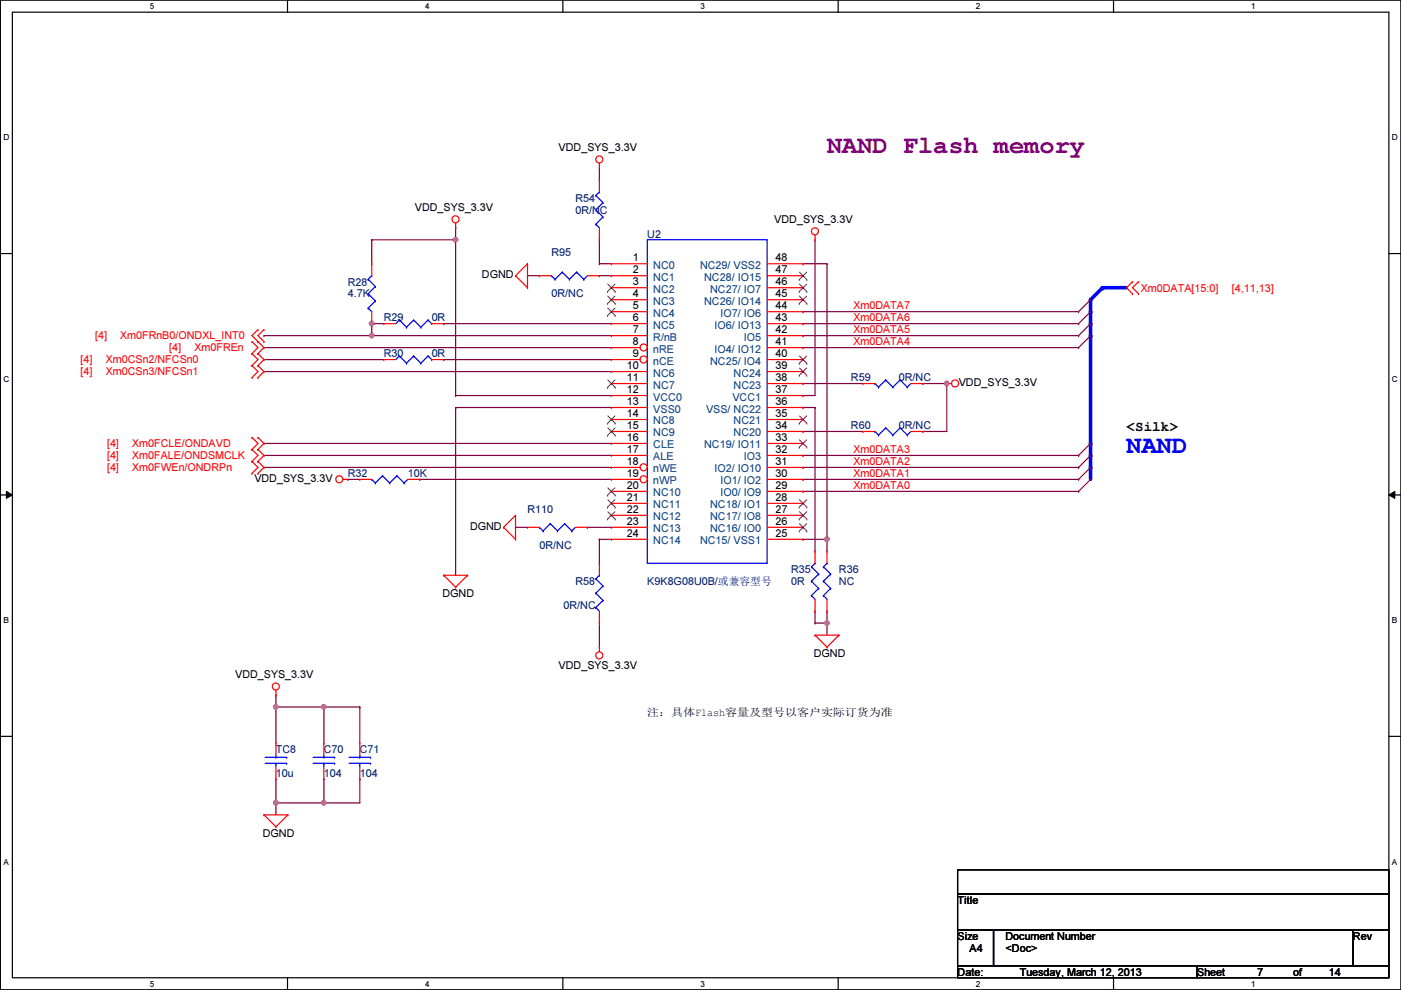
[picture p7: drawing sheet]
<svg xmlns="http://www.w3.org/2000/svg" width="297mm" height="210mm" viewBox="0 0 297 210" stroke-linecap="round" stroke-linejoin="round" font-family="sans-serif">
<path d="M.1 0h296.9v209.8h-296.9zM2.6 2.6h291.9v204.7h-291.9z" fill="none" stroke="#000" stroke-width=".25"/>
<g fill="#fff">
<path d="M31.8 .3h1v2h-1z"/>
<path d="M31.8 207.6h1v1.9h-1z"/>
</g>
<path d="M61 0v2.6M61 207.3v2.5" fill="none" stroke="#000" stroke-width=".25"/>
<g fill="#fff">
<path d="M90.1 .3h1v2h-1z"/>
<path d="M90.1 207.6h1v1.9h-1z"/>
</g>
<path d="M119.3 0v2.6M119.3 207.3v2.5" fill="none" stroke="#000" stroke-width=".25"/>
<g fill="#fff">
<path d="M148.5 .3h1v2h-1z"/>
<path d="M148.5 207.6h1v1.9h-1z"/>
</g>
<path d="M177.7 0v2.6M177.7 207.3v2.5" fill="none" stroke="#000" stroke-width=".25"/>
<g fill="#fff">
<path d="M206.9 .3h1v2h-1z"/>
<path d="M206.9 207.6h1v1.9h-1z"/>
</g>
<path d="M236.1 0v2.6M236.1 207.3v2.5" fill="none" stroke="#000" stroke-width=".25"/>
<g fill="#fff">
<path d="M265.3 .3h.9v2h-.9z"/>
<path d="M265.3 207.6h.9v1.9h-.9z"/>
<path d="M.7 28.2h1.3v1.9h-1.3z"/>
<path d="M295.1 28.2h1.3v1.9h-1.3z"/>
<path d="M.7 79.3h1.3v2h-1.3z"/>
<path d="M295.1 79.3h1.3v2h-1.3z"/>
</g>
<path d="M.1 53.8h2.5M294.5 53.8h2.5" fill="none" stroke="#000" stroke-width=".25"/>
<g fill="#fff">
<path d="M.7 130.5h1.2v2h-1.2z"/>
<path d="M295.1 130.5h1.2v2h-1.2z"/>
</g>
<path d="M.1 104.9h2.5M294.5 104.9h2.5" fill="none" stroke="#000" stroke-width=".25"/>
<path d="M1.4 104.2l1.2 .7-1.2 .8zM294.5 104.9l1.2-.7v1.5z" fill="#000"/>
<path d="M1.4 104.2l1.2 .7-1.2 .8zM294.5 104.9l1.2-.7v1.5z" fill="none" stroke="#000" stroke-width=".21"/>
<g fill="#fff">
<path d="M.7 181.7h1.2v2h-1.2z"/>
<path d="M295.1 181.7h1.2v2h-1.2z"/>
</g>
<path d="M.1 156.1h2.5M294.5 156.1h2.5" fill="none" stroke="#000" stroke-width=".25"/>
<g fill="none" stroke="#800040" stroke-width=".25">
<path d="M94.1 68.6h.1M94.1 68.6h35.5M170.3 66.1h.1M170.3 66.1h58.4M96.6 86.4h.1M96.6 86.4v35.6M170.3 99.1h.1M170.3 99.1h58.4M170.3 101.6h.1M170.3 104.2h.1M170.3 114.3h.1M170.3 101.6h58.4"/>
<path d="M170.3 104.2h58.4M170.3 114.3h5M175.3 114.3h.1M175.3 114.3v2.6"/>
</g>
<circle cx="175.3" cy="114.3" r=".49" fill="#f0f"/>
<circle cx="175.3" cy="114.3" r=".49" fill="none" stroke="#f0f" stroke-width=".25"/>
<path d="M170.3 86.4h.1M170.3 83.9h.1M170.3 86.4h2.5M170.3 83.9h2.5M172.8 86.4h.1M172.8 86.4v30.5M172.8 129.6h.1M172.8 129.6v2.5M175.3 132.1h.1M175.3 132.1v2.6" fill="none" stroke="#800040" stroke-width=".25"/>
<circle cx="175.3" cy="132.1" r=".49" fill="#f0f"/>
<circle cx="175.3" cy="132.1" r=".49" fill="none" stroke="#f0f" stroke-width=".25"/>
<g fill="none" stroke="#800040" stroke-width=".25">
<path d="M170.3 55.9h.1M170.3 55.9h5M172.8 50.8h.1M172.8 50.8v33.1M78.8 71.2h.1M78.8 71.2h50.8M94.1 76.2h.1M94.1 76.2h35.5M170.3 68.6h.1M170.3 71.2h.1M170.3 73.7h.1M170.3 68.6h58.4"/>
<path d="M170.3 71.2h58.4M170.3 73.7h58.4M96.6 86.4h.1M96.6 83.9h.1M96.6 86.4h33M96.6 83.9h33M170.3 96.6h.1M170.3 96.6h58.4M172.8 132.1h.1M172.8 132.1h2.5"/>
</g>
<circle cx="78.8" cy="71.1" r=".49" fill="#f0f"/>
<circle cx="78.8" cy="71.1" r=".49" fill="none" stroke="#f0f" stroke-width=".25"/>
<path d="M175.3 55.9h.1M175.3 55.9v58.4M175.3 129.6h.1M175.3 129.6v2.5" fill="none" stroke="#800040" stroke-width=".25"/>
<path d="M231.2 99.1v2.5" fill="none" stroke="#00f" stroke-width=".76"/>
<circle cx="231.2" cy="99.1" r=".38" fill="#00f"/>
<path d="M233.8 61l-2.6 2.5" fill="none" stroke="#00f" stroke-width=".76"/>
<circle cx="233.8" cy="61" r=".38" fill="#00f"/>
<path d="M231.2 63.5v2.6" fill="none" stroke="#00f" stroke-width=".76"/>
<circle cx="231.2" cy="63.5" r=".38" fill="#00f"/>
<path d="M231.2 66.1v2.5" fill="none" stroke="#00f" stroke-width=".76"/>
<circle cx="231.2" cy="66.1" r=".38" fill="#00f"/>
<path d="M231.2 68.6v2.6" fill="none" stroke="#00f" stroke-width=".76"/>
<circle cx="231.2" cy="68.6" r=".38" fill="#00f"/>
<path d="M231.2 71.2v22.8" fill="none" stroke="#00f" stroke-width=".76"/>
<circle cx="231.2" cy="71.2" r=".38" fill="#00f"/>
<path d="M231.2 94v2.6" fill="none" stroke="#00f" stroke-width=".76"/>
<circle cx="231.2" cy="94" r=".38" fill="#00f"/>
<path d="M231.2 96.6v2.5" fill="none" stroke="#00f" stroke-width=".76"/>
<circle cx="231.2" cy="96.6" r=".38" fill="#00f"/>
<path d="M233.8 61h5" fill="none" stroke="#00f" stroke-width=".76"/>
<circle cx="233.8" cy="61" r=".38" fill="#00f"/>
<path d="M96.6 50.8h.1M96.6 50.8v33.1" fill="none" stroke="#800040" stroke-width=".25"/>
<circle cx="96.6" cy="50.8" r=".49" fill="#f0f"/>
<circle cx="96.6" cy="50.8" r=".49" fill="none" stroke="#f0f" stroke-width=".25"/>
<path d="M78.8 68.6h.1M78.8 68.6v2.6" fill="none" stroke="#800040" stroke-width=".25"/>
<circle cx="78.8" cy="68.6" r=".49" fill="#f0f"/>
<circle cx="78.8" cy="68.6" r=".49" fill="none" stroke="#f0f" stroke-width=".25"/>
<path d="M56 71.2h.1M56 71.2h22.8M78.8 68.6h.1M78.8 68.6h2.6M58.5 147.4h.1M58.5 147.4v2.5M68.7 149.9h.1M68.7 149.9v7.6M76.3 149.9h.1M76.3 149.9v7.6M58.5 170.2h.1M58.5 170.2v2.6" fill="none" stroke="#800040" stroke-width=".25"/>
<circle cx="68.6" cy="149.9" r=".49" fill="#f0f"/>
<circle cx="68.6" cy="149.9" r=".49" fill="none" stroke="#f0f" stroke-width=".25"/>
<path d="M58.5 149.9h10.2M68.7 149.9h.1" fill="none" stroke="#800040" stroke-width=".25"/>
<circle cx="58.5" cy="149.9" r=".49" fill="#f0f"/>
<circle cx="58.5" cy="149.9" r=".49" fill="none" stroke="#f0f" stroke-width=".25"/>
<path d="M68.7 170.2h.1M68.7 165.1h.1M68.7 170.2h7.6M68.7 165.1v5.1" fill="none" stroke="#800040" stroke-width=".25"/>
<circle cx="68.6" cy="170.2" r=".49" fill="#f0f"/>
<circle cx="68.6" cy="170.2" r=".49" fill="none" stroke="#f0f" stroke-width=".25"/>
<g fill="none" stroke="#800040" stroke-width=".25">
<path d="M127.1 35.6h.1M127.1 35.6v2.5M78.8 50.8h.1M78.8 50.8v5.1M96.6 48.3h.1M96.6 48.3v2.5h-17.8M111.8 58.5h.1M111.8 58.5h2.6M127.1 50.8h.1M127.1 55.9h.1M127.1 58.5h.1M127.1 50.8v5.1"/>
<path d="M127.1 55.9h2.5M127.1 58.5h2.5M56 78.8h.1M56 76.2h.1M56 73.7h.1M56 78.8h73.6M56 76.2h25.4M56 73.7h73.6M56 96.6h.1M56 94h.1M56 99.1h.1M56 96.6h73.6"/>
<path d="M56 94h73.6M56 99.1h73.6M170.3 81.3h.1M170.3 81.3h12.7M195.7 81.3h.1M195.7 81.3h5M73.7 101.6h.1M73.7 101.6h2.6M89 101.6h.1M89 101.6h40.6M109.3 111.8h.1M109.3 111.8h2.5"/>
<path d="M124.5 111.8h.1M124.5 111.8h5.1M127.1 114.3h.1M127.1 114.3v5.1M127.1 114.3h2.5M127.1 132.1h.1M127.1 132.1v5.1M58.5 149.9h.1M58.5 149.9v7.6M58.5 165.1h.1M58.5 165.1v5.1M76.3 165.1h.1"/>
<path d="M76.3 165.1v5.1"/>
</g>
<circle cx="200.7" cy="81.3" r=".49" fill="#f0f"/>
<circle cx="200.7" cy="81.3" r=".49" fill="none" stroke="#f0f" stroke-width=".25"/>
<path d="M170.3 91.5h.1M170.3 91.5h12.7M195.7 91.5h.1M200.7 81.3h.1M200.7 81.3v10.2h-5M58.5 170.2h.1M58.5 170.2h10.2" fill="none" stroke="#800040" stroke-width=".25"/>
<circle cx="58.5" cy="170.2" r=".49" fill="#f0f"/>
<circle cx="58.5" cy="170.2" r=".49" fill="none" stroke="#f0f" stroke-width=".25"/>
<g fill="none" stroke="#800040" stroke-width=".25">
<path d="M228.7 66.1h.1M228.7 68.6h.1M228.7 71.2h.1M228.7 73.7h.1M231.2 63.5l-2.5 2.6M231.2 66.1l-2.5 2.5M231.2 68.6l-2.5 2.6M231.2 71.2l-2.5 2.5M228.7 96.6h.1M228.7 99.1h.1M231.2 94l-2.5 2.6M231.2 96.6l-2.5 2.5"/>
<path d="M231.2 99.1l-2.5 2.5M228.7 101.6h.1M228.7 104.2h.1M231.2 101.6l-2.5 2.6M68.7 149.9h7.6M76.3 149.9h.1"/>
</g>
<g fill="none" stroke="#f00" stroke-width=".25">
<path d="M127.1 35.6h.1M127.1 38.1h.1M127.1 34.6v1M127.1 38.1v2.6M78.8 55.9h.1M78.8 55.9v2.6M96.6 48.3h.1M96.6 47.3v1M109.3 58.5h.1M109.3 58.5l2.5 2.5M111.8 55.9h.1M111.8 55.9v5.1"/>
<path d="M111.8 55.9l-2.5 2.6M114.4 58.5h.1M114.4 58.5h2.5M124.5 58.5h2.6M127.1 50.8h.1M127.1 58.5h.1M127.1 48.3v2.5M129.6 55.9h.1M129.6 58.5h.1M129.6 58.5h7.6M129.6 55.9h7.6M172.8 50.8h.1"/>
<path d="M172.8 49.8v1M240.1 59.7h.1M240.1 59.7l-1.3 1.3 1.3 1.3M241.4 59.7h.1M241.4 59.7l-1.3 1.3 1.3 1.3M53.4 72.4h.1M53.4 75h.1M53.4 77.5h.1M53.4 72.4l1.3 1.3-1.3 1.3M53.4 75l1.3 1.2-1.3 1.3M53.4 77.5l1.3 1.3-1.3 1.3M54.7 75h.1"/>
<path d="M54.7 72.4h.1M54.7 69.9h.1M54.7 77.5h.1M54.7 69.9l-1.3 1.3 2.6 2.5-1.3 1.3M54.7 75l1.3 1.2-1.3 1.3M54.7 77.5l1.3 1.3-1.3 1.3M56 72.4h.1M56 69.9h.1M56 69.9l-1.3 1.3 1.3 1.2M78.8 68.6h.1M78.8 66.1v2.5M81.4 76.2h.1"/>
<path d="M81.4 76.2h2.5M91.5 76.2h2.6M94.1 76.2h.1M111.8 61h.1M129.6 61h.1M129.6 63.5h.1M129.6 66.1h.1M129.6 68.6h.1M129.6 71.2h.1M129.6 61h7.6M129.6 63.5h7.6M129.6 66.1h7.6"/>
<path d="M129.6 68.6h7.6M129.6 71.2h7.6M240.1 62.3h.1M241.4 62.3h.1M53.4 95.3h.1M53.4 97.8h.1M53.4 92.8h.1M53.4 80.1h.1M53.4 95.3l1.3 1.3-1.3 1.2M53.4 97.8l1.3 1.3-1.3 1.3M53.4 92.8l1.3 1.2-1.3 1.3M54.7 97.8h.1"/>
<path d="M54.7 95.3h.1M54.7 92.8h.1M54.7 80.1h.1M54.7 95.3l1.3 1.3-1.3 1.2M54.7 97.8l1.3 1.3-1.3 1.3M54.7 92.8l1.3 1.2-1.3 1.3M183 81.3h.1M183 81.3h2.5M193.1 81.3h2.6M195.7 81.3h.1M200.7 81.3h.1M200.7 81.3h1.1"/>
<path d="M53.4 100.4h.1M54.7 100.4h.1M72.7 101.6h1M73.7 101.6h.1M76.3 101.6h.1M76.3 101.6h2.5M86.4 101.6h2.6M89 101.6h.1M106.8 111.8h.1M106.8 111.8l2.5 2.5M109.3 114.3h.1M109.3 109.3h.1"/>
<path d="M109.3 109.3v5M109.3 109.3l-2.5 2.5M111.8 111.8h.1M111.8 111.8h2.6M122 111.8h2.5M124.5 111.8h.1M127.1 119.4h.1M127.1 119.4v2.6M175.3 116.9h.1M175.3 116.9v2.5M94.1 122h.1M94.1 122h5"/>
<path d="M94.1 122l2.5 2.5M96.6 124.5h.1M99.1 122h.1M99.1 122l-2.5 2.5M127.1 137.2h.1M127.1 132.1h.1M127.1 129.6v2.5M127.1 137.2v1M172.8 134.7h.1M172.8 134.7h5.1M172.8 134.7l2.5 2.5M175.3 137.2h.1"/>
<path d="M175.3 129.6h.1M175.3 127v2.6M177.9 134.7h.1M177.9 134.7l-2.6 2.5M58.5 147.4h.1M58.5 157.5h.1M58.5 146.3v1.1M58.5 157.5v2.6M68.7 157.5h.1M68.7 157.5v2.6M56 172.8h.1M56 172.8h5"/>
<path d="M56 172.8l2.5 2.5M58.5 175.3h.1M58.5 165.1h.1M58.5 162.6v2.5M61 172.8h.1M61 172.8l-2.5 2.5M68.7 165.1h.1M68.7 162.6v2.5"/>
<circle cx="127.1" cy="33.8" r=".75"/>
<circle cx="96.6" cy="46.5" r=".75"/>
<circle cx="172.8" cy="49" r=".75"/>
<circle cx="202.5" cy="81.3" r=".75"/>
<circle cx="71.9" cy="101.6" r=".75"/>
<circle cx="127.1" cy="139" r=".75"/>
<circle cx="58.5" cy="145.6" r=".75"/>
</g>
<path d="M203 184.4h91.5v5.1h-91.5zM203 189.5h91.5v7.6h-91.5zM203 197.1h7.6v7.7h-7.6zM210.6 197.1h76.2v7.7h-76.2zM286.8 197.1h7.7v7.7h-7.7zM203 204.8h50.8v2.5h-50.8zM253.8 204.8h40.7v2.5h-40.7z" fill="none" stroke="#000" stroke-width=".25"/>
<g fill="none" stroke="#00f" stroke-width=".25">
<path d="M78.1 59.2h.1M78.1 59.2l1.5 1.5M78.8 58.5h.1M78.8 58.5l-.7 .7M116.9 58.5h.1M116.9 58.5l.8 .7M117.7 59.2h.1M119.2 57.7h.1M119.2 57.7l1.5 1.5M119.2 57.7l-1.5 1.5M120.7 59.2h.1M122.3 57.7h.1"/>
<path d="M122.3 57.7l1.5 1.5M122.3 57.7l-1.6 1.5M123.8 59.2h.1M124.5 58.5l-.7 .7M126.3 47.5h.1M126.3 44.5h.1M126.3 41.4h.1M126.3 47.5l.8 .8M126.3 44.5l1.5 1.5M126.3 41.4l1.5 1.6M127.1 40.7h.1M127.1 40.7l-.8 .7"/>
<path d="M127.8 46h.1M127.8 43h.1M127.8 46l-1.5 1.5M127.8 43l-1.5 1.5M137.2 50.8h25.4v68.6h-25.4zM78.1 65.3h.1M78.1 62.3h.1M78.1 65.3l.7 .8M78.1 62.3l1.5 1.5M79.6 63.8h.1M79.6 60.7h.1M79.6 63.8l-1.5 1.5"/>
<path d="M79.6 60.7l-1.5 1.6M84.7 75.5h.1M84.7 75.5l-.8 .7M84.7 75.5l1.5 1.5M86.2 77h.1M87.7 75.5h.1M87.7 75.5l-1.5 1.5M87.7 75.5l1.5 1.5M89.2 77h.1M90.8 75.5h.1M90.8 75.5l-1.6 1.5M90.8 75.5l.7 .7"/>
<path d="M91.5 76.2h.1M185.5 81.3h.1M185.5 81.3l.8 .8M186.3 82.1h.1M187.8 80.6h.1M187.8 80.6l1.5 1.5M187.8 80.6l-1.5 1.5M189.3 82.1h.1M190.8 80.6h.1M190.8 80.6l1.6 1.5M190.8 80.6l-1.5 1.5M192.4 82.1h.1"/>
<path d="M193.1 81.3l-.7 .8M78.8 101.6h.1M78.8 101.6l.8 .8M79.6 102.4h.1M81.1 100.9h.1M81.1 100.9l1.5 1.5M81.1 100.9l-1.5 1.5M82.6 102.4h.1M84.2 100.9h.1M84.2 100.9l1.5 1.5M84.2 100.9l-1.6 1.5M85.7 102.4h.1"/>
<path d="M86.4 101.6l-.7 .8M114.4 111.8h.1M114.4 111.8l.7 .8M115.1 112.6h.1M116.7 111h.1M116.7 111l1.5 1.6M116.7 111l-1.6 1.6M118.2 112.6h.1M119.7 111h.1M119.7 111l1.5 1.6M119.7 111l-1.5 1.6M121.2 112.6h.1"/>
<path d="M122 111.8l-.8 .8M175.3 119.4h.1M175.3 119.4l-.7 .8M126.3 128.8h.1M126.3 125.8h.1M126.3 122.7h.1M126.3 128.8l.8 .8M126.3 125.8l1.5 1.5M126.3 122.7l1.5 1.5M127.1 122h.1M127.1 122l-.8 .7M127.8 127.3h.1"/>
<path d="M127.8 124.2h.1M127.8 127.3l-1.5 1.5M127.8 124.2l-1.5 1.6M174.6 126.3h.1M174.6 123.2h.1M174.6 120.2h.1M174.6 126.3l.7 .7M174.6 123.2l1.5 1.6M174.6 120.2l1.5 1.5M176.1 124.8h.1M176.1 121.7h.1M176.1 124.8l-1.5 1.5"/>
<path d="M176.1 121.7l-1.5 1.5M56.2 161.8h4.6M56.2 160.6h4.6M58.5 160.6h.1M58.5 161.8h.1M58.5 160.1v.5M58.5 161.8v.8M60.8 161.8h.1M60.8 160.6h.1M66.4 161.8h4.5M66.4 160.6h4.5M68.7 160.6h.1"/>
<path d="M68.7 161.8h.1M68.7 160.1v.5M68.7 161.8v.8M70.9 161.8h.1M70.9 160.6h.1"/>
</g>
<path d="M128.8 61.8h.1M128.8 64.3h.1M128.8 66.9h.1M128.9 60.2l1.5 1.6M128.9 62.8l1.5 1.5M128.9 65.3l1.5 1.6M130.4 60.2l-1.6 1.6M130.4 62.8l-1.6 1.5M130.4 65.3l-1.6 1.6M130.4 61.8h.1M130.4 64.3h.1M130.4 66.9h.1" fill="none" stroke="#804000" stroke-width=".21"/>
<circle cx="136.5" cy="73.7" r=".75" fill="#fff"/>
<g fill="none" stroke="#f00" stroke-width=".25">
<path d="M129.6 73.7h.1M129.6 73.7h6.1"/>
<circle cx="136.5" cy="73.7" r=".75"/>
</g>
<circle cx="136.5" cy="76.2" r=".75" fill="#fff"/>
<g fill="none" stroke="#f00" stroke-width=".25">
<path d="M129.6 76.2h.1M129.6 78.8h.1M129.6 76.2h6.1M129.6 78.8h7.6M129.6 81.3h.1M129.6 83.9h.1M129.6 86.4h.1M129.6 88.9h.1M129.6 91.5h.1M129.6 94h.1M129.6 96.6h.1M129.6 81.3h7.6"/>
<path d="M129.6 83.9h7.6M129.6 86.4h7.6M129.6 88.9h7.6M129.6 91.5h7.6M129.6 94h7.6M129.6 96.6h7.6"/>
<circle cx="136.5" cy="76.2" r=".75"/>
</g>
<path d="M128.8 82.1h.1M128.8 89.7h.1M128.8 92.3h.1M128.9 80.6l1.5 1.5M128.9 88.2l1.5 1.5M128.9 90.7l1.5 1.6M130.4 80.6l-1.6 1.5M130.4 88.2l-1.6 1.5M130.4 90.7l-1.6 1.6M130.4 82.1h.1M130.4 89.7h.1M130.4 92.3h.1" fill="none" stroke="#804000" stroke-width=".21"/>
<circle cx="136.5" cy="99.1" r=".75" fill="#fff"/>
<g fill="none" stroke="#f00" stroke-width=".25">
<path d="M129.6 99.1h.1M129.6 99.1h6.1"/>
<circle cx="136.5" cy="99.1" r=".75"/>
</g>
<circle cx="136.5" cy="101.6" r=".75" fill="#fff"/>
<g fill="none" stroke="#f00" stroke-width=".25">
<path d="M162.6 55.9h7.7M162.6 58.5h7.7M170.3 55.9h.1M170.3 58.5h.1M81.4 68.6h.1M81.4 68.6h2.5M91.5 68.6h2.6M94.1 68.6h.1M162.6 61h7.7M162.6 63.5h7.7M162.6 66.1h7.7M162.6 68.6h7.7"/>
<path d="M162.6 71.2h7.7M162.6 73.7h7.7M162.6 76.2h7.7M162.6 78.8h7.7M170.3 61h.1M170.3 63.5h.1M170.3 66.1h.1M170.3 68.6h.1M170.3 71.2h.1M170.3 73.7h.1M170.3 76.2h.1M170.3 78.8h.1"/>
<path d="M162.6 81.3h7.7M162.6 83.9h7.7M162.6 86.4h7.7M162.6 88.9h7.7M162.6 91.5h7.7M162.6 94h7.7M162.6 96.6h7.7M162.6 99.1h7.7M170.3 81.3h.1M170.3 83.9h.1M170.3 86.4h.1M170.3 88.9h.1"/>
<path d="M170.3 91.5h.1M170.3 94h.1M170.3 96.6h.1M170.3 99.1h.1M183 91.5h.1M183 91.5h2.5M193.1 91.5h2.6M195.7 91.5h.1M129.6 101.6h.1M129.6 104.2h.1M129.6 106.7h.1M129.6 109.3h.1"/>
<path d="M129.6 111.8h.1M129.6 114.3h.1M129.6 101.6h6.1M129.6 104.2h7.6M129.6 106.7h7.6M129.6 109.3h7.6M129.6 111.8h7.6M129.6 114.3h7.6M162.6 101.6h7.7M162.6 104.2h7.7M162.6 106.7h7.7M162.6 109.3h7.7"/>
<path d="M162.6 111.8h7.7M162.6 114.3h7.7M170.3 101.6h.1M170.3 104.2h.1M170.3 106.7h.1M170.3 109.3h.1M170.3 111.8h.1M170.3 114.3h.1M172.8 116.9h.1M172.8 116.9v2.5M172.8 129.6h.1M172.8 127v2.6"/>
<path d="M76.3 157.5h.1M76.3 157.5v2.6M76.3 165.1h.1M76.3 162.6v2.5"/>
<circle cx="136.5" cy="101.6" r=".75"/>
</g>
<g fill="none" stroke="#804000" stroke-width=".21">
<path d="M169.5 59.3h.1M169.5 57.7l1.6 1.6M171 57.7l-1.5 1.6M171.1 59.3h.1M169.5 61.8h.1M169.5 64.3h.1M169.5 77h.1M169.5 79.6h.1M169.5 60.2l1.6 1.6M169.5 62.8l1.6 1.5M169.5 75.5l1.6 1.5M169.5 78l1.6 1.6"/>
<path d="M171 62.8l-1.5 1.5M171 60.2l-1.5 1.6M171 75.5l-1.5 1.5M171 78l-1.5 1.6M171.1 61.8h.1M171.1 64.3h.1M171.1 77h.1M171.1 79.6h.1M169.5 89.7h.1M169.5 94.8h.1M169.5 88.2l1.6 1.5M169.5 93.3l1.6 1.5"/>
<path d="M171 88.2l-1.5 1.5M171 93.3l-1.5 1.5M171.1 89.7h.1M171.1 94.8h.1M128.8 105h.1M128.8 107.5h.1M128.8 110.1h.1M128.9 103.4l1.5 1.6M128.9 106l1.5 1.5M128.9 108.5l1.5 1.6M130.4 103.4l-1.6 1.6M130.4 106l-1.6 1.5"/>
<path d="M130.4 108.5l-1.6 1.6M130.4 105h.1M130.4 107.5h.1M130.4 110.1h.1M169.5 107.5h.1M169.5 110.1h.1M169.5 112.6h.1M169.5 106l1.6 1.5M169.5 108.5l1.6 1.6M169.5 111l1.6 1.6M171 106l-1.5 1.5M171 108.5l-1.5 1.6"/>
<path d="M171 111l-1.5 1.6M171.1 107.5h.1M171.1 110.1h.1M171.1 112.6h.1"/>
</g>
<g fill="none" stroke="#00f" stroke-width=".25">
<path d="M84.7 67.9h.1M84.7 67.9l-.8 .7M84.7 67.9l1.5 1.5M86.2 69.4h.1M87.7 67.9h.1M87.7 67.9l-1.5 1.5M87.7 67.9l1.5 1.5M89.2 69.4h.1M90.8 67.9h.1M90.8 67.9l-1.6 1.5M90.8 67.9l.7 .7M91.5 68.6h.1"/>
<path d="M185.5 91.5h.1M185.5 91.5l.8 .7M186.3 92.2h.1M187.8 90.7h.1M187.8 90.7l1.5 1.5M187.8 90.7l-1.5 1.5M189.3 92.2h.1M190.8 90.7h.1M190.8 90.7l1.6 1.5M190.8 90.7l-1.5 1.5M192.4 92.2h.1M193.1 91.5l-.7 .7"/>
<path d="M172.8 119.4h.1M172.8 119.4l-.8 .8M172 126.3h.1M172 123.2h.1M172 120.2h.1M172 126.3l.8 .7M172 123.2l1.6 1.6M172 120.2l1.6 1.5M173.6 124.8h.1M173.6 121.7h.1M173.6 124.8l-1.6 1.5M173.6 121.7l-1.6 1.5"/>
<path d="M74 161.8h4.6M74 160.6h4.6M76.3 160.6h.1M76.3 161.8h.1M76.3 160.1v.5M76.3 161.8v.8M78.6 161.8h.1M78.6 160.6h.1"/>
</g>
<circle cx="175.3" cy="114.3" r=".49" fill="#f0f"/>
<circle cx="175.3" cy="114.3" r=".49" fill="none" stroke="#f0f" stroke-width=".25"/>
<circle cx="175.3" cy="132.1" r=".49" fill="#f0f"/>
<circle cx="175.3" cy="132.1" r=".49" fill="none" stroke="#f0f" stroke-width=".25"/>
<circle cx="78.8" cy="71.1" r=".49" fill="#f0f"/>
<circle cx="78.8" cy="71.1" r=".49" fill="none" stroke="#f0f" stroke-width=".25"/>
<circle cx="96.6" cy="50.8" r=".49" fill="#f0f"/>
<circle cx="96.6" cy="50.8" r=".49" fill="none" stroke="#f0f" stroke-width=".25"/>
<circle cx="78.8" cy="68.6" r=".49" fill="#f0f"/>
<circle cx="78.8" cy="68.6" r=".49" fill="none" stroke="#f0f" stroke-width=".25"/>
<circle cx="68.6" cy="149.9" r=".49" fill="#f0f"/>
<circle cx="68.6" cy="149.9" r=".49" fill="none" stroke="#f0f" stroke-width=".25"/>
<circle cx="58.5" cy="149.9" r=".49" fill="#f0f"/>
<circle cx="58.5" cy="149.9" r=".49" fill="none" stroke="#f0f" stroke-width=".25"/>
<circle cx="68.6" cy="170.2" r=".49" fill="#f0f"/>
<circle cx="68.6" cy="170.2" r=".49" fill="none" stroke="#f0f" stroke-width=".25"/>
<circle cx="200.7" cy="81.3" r=".49" fill="#f0f"/>
<circle cx="200.7" cy="81.3" r=".49" fill="none" stroke="#f0f" stroke-width=".25"/>
<circle cx="58.5" cy="170.2" r=".49" fill="#f0f"/>
<circle cx="58.5" cy="170.2" r=".49" fill="none" stroke="#f0f" stroke-width=".25"/>
<text font-size="5.3" fill="#800080" x="175.3" y="32.5">NAND Flash memory</text>
<text font-size="5.3" fill="#00f" x="238.8" y="96">NAND</text>
<text font-size="3" x="238.8" y="91.5">&lt;Silk&gt;</text>
<g font-size="2.3">
<text x="118.4" y="32.1">VDD_SYS_3.3V</text>
<text x="88" y="44.8">VDD_SYS_3.3V</text>
<text x="164.2" y="47.3">VDD_SYS_3.3V</text>
<text x="102.2" y="59">DGND</text>
<text x="134.2" y="55.4">1</text>
<text x="134.2" y="57.9">2</text>
<text x="164.4" y="55.4">48</text>
<text x="164.4" y="57.9">47</text>
<text x="134.2" y="60.5">3</text>
<text x="134.2" y="63">4</text>
<text x="134.2" y="65.5">5</text>
<text x="164.4" y="60.5">46</text>
<text x="164.4" y="63">45</text>
<text x="164.4" y="65.5">44</text>
<text x="134.2" y="68.1">6</text>
<text x="134.2" y="70.6">7</text>
<text x="164.4" y="68.1">43</text>
<text x="164.4" y="70.6">42</text>
<text x="134.2" y="73.2">8</text>
<text x="134.2" y="75.7">9</text>
<text x="164.4" y="73.2">41</text>
<text x="164.4" y="75.7">40</text>
<text x="132.9" y="78.2">10</text>
<text x="132.9" y="80.8">11</text>
<text x="132.9" y="83.3">12</text>
<text x="164.4" y="78.2">39</text>
<text x="164.4" y="80.8">38</text>
<text x="164.4" y="83.3">37</text>
<text x="203.3" y="81.9">VDD_SYS_3.3V</text>
<text x="132.9" y="85.9">13</text>
<text x="132.9" y="88.4">14</text>
<text x="164.4" y="85.9">36</text>
<text x="164.4" y="88.4">35</text>
<text x="132.9" y="90.9">15</text>
<text x="132.9" y="93.5">16</text>
<text x="164.4" y="90.9">34</text>
<text x="164.4" y="93.5">33</text>
<text x="132.9" y="96">17</text>
<text x="132.9" y="98.6">18</text>
<text x="132.9" y="101.1">19</text>
<text x="164.4" y="96">32</text>
<text x="164.4" y="98.6">31</text>
<text x="164.4" y="101.1">30</text>
<text x="53.9" y="102.2">VDD_SYS_3.3V</text>
<text x="132.9" y="103.6">20</text>
<text x="132.9" y="106.2">21</text>
<text x="164.4" y="103.6">29</text>
<text x="164.4" y="106.2">28</text>
<text x="99.6" y="112.4">DGND</text>
<text x="132.9" y="108.7">22</text>
<text x="132.9" y="111.3">23</text>
<text x="132.9" y="113.8">24</text>
<text x="164.4" y="108.7">27</text>
<text x="164.4" y="111.3">26</text>
<text x="164.4" y="113.8">25</text>
<text x="93.8" y="126.6">DGND</text>
<text x="49.9" y="143.8">VDD_SYS_3.3V</text>
<text x="118.4" y="141.8">VDD_SYS_3.3V</text>
<text x="172.5" y="139.3">DGND</text>
<text x="137.2" y="151.8">注：具具Flash容容容容容容容容容容容容容容</text>
<text x="55.7" y="177.4">DGND</text>
<text x="203" y="191.6">Title</text>
<text x="203" y="199.2">Size</text>
<text x="205.6" y="201.8">A4</text>
<text x="213.2" y="199.2">Document Number</text>
<text x="213.2" y="201.8">&lt;Doc&gt;</text>
<text x="286.8" y="199.2">Rev</text>
<text x="203" y="206.8">Date:</text>
<text x="216.2" y="206.8">Tuesday, March 12, 2013</text>
<text x="253.8" y="206.8">Sheet</text>
<text x="266.5" y="206.8">7</text>
<text x="274.1" y="206.8">of</text>
<text x="281.8" y="206.8">14</text>
</g>
<g font-size="2.3" fill="#000080">
<text x="122" y="42.8">R54</text>
<text x="122" y="45.3">0R/NC</text>
<text x="137.2" y="50.4">U2</text>
<text x="116.9" y="54.2">R95</text>
<text x="73.7" y="60.5">R28</text>
<text x="73.7" y="63.1">4.7K</text>
<text x="116.9" y="63.1">0R/NC</text>
<text x="81.4" y="68.2">R29</text>
<text x="91.5" y="68.2">0R</text>
<text x="81.4" y="75.8">R30</text>
<text x="91.5" y="75.8">0R</text>
<text x="180.4" y="80.9">R59</text>
<text x="190.6" y="80.9">0R/NC</text>
<text x="180.4" y="91">R60</text>
<text x="190.6" y="91">0R/NC</text>
<text x="73.7" y="101.2">R32</text>
<text x="86.4" y="101.2">10K</text>
<text x="111.8" y="108.8">R110</text>
<text x="114.4" y="116.4">0R/NC</text>
<text x="122" y="124">R58</text>
<text x="137.2" y="124">K9K8G08U0B/或或或或或</text>
<text x="167.7" y="121.5">R35</text>
<text x="167.7" y="124">0R</text>
<text x="177.9" y="121.5">R36</text>
<text x="177.9" y="124">NC</text>
<text x="119.5" y="129.1">0R/NC</text>
<text x="58.5" y="159.6">TC8</text>
<text x="68.7" y="159.6">C70</text>
<text x="76.3" y="159.6">C71</text>
<text x="58.5" y="164.7">10u</text>
<text x="68.7" y="164.7">104</text>
<text x="76.3" y="164.7">104</text>
</g>
<g font-size="2.3" fill="#004080">
<text x="138.5" y="57">NC0</text>
<text x="138.5" y="59.5">NC1</text>
<text x="148.4" y="57">NC29/ VSS2</text>
<text x="149.3" y="59.5">NC28/ IO15</text>
<text x="138.5" y="62.1">NC2</text>
<text x="138.5" y="64.6">NC3</text>
<text x="149.3" y="64.6">NC26/ IO14</text>
<text x="150.6" y="62.1">NC27/ IO7</text>
<text x="138.5" y="67.1">NC4</text>
<text x="138.5" y="69.7">NC5</text>
<text x="151.5" y="69.7">IO6/ IO13</text>
<text x="152.7" y="67.1">IO7/ IO6</text>
<text x="138.5" y="72.2">R/nB</text>
<text x="138.5" y="74.8">nRE</text>
<text x="138.5" y="77.3">nCE</text>
<text x="150.6" y="77.3">NC25/ IO4</text>
<text x="151.5" y="74.8">IO4/ IO12</text>
<text x="157.7" y="72.2">IO5</text>
<text x="138.5" y="79.8">NC6</text>
<text x="138.5" y="82.4">NC7</text>
<text x="155.5" y="79.8">NC24</text>
<text x="155.5" y="82.4">NC23</text>
<text x="138.5" y="84.9">VCC0</text>
<text x="138.5" y="87.5">VSS0</text>
<text x="149.7" y="87.5">VSS/ NC22</text>
<text x="155.3" y="84.9">VCC1</text>
<text x="138.5" y="90">NC8</text>
<text x="138.5" y="92.5">NC9</text>
<text x="138.5" y="95.1">CLE</text>
<text x="149.3" y="95.1">NC19/ IO11</text>
<text x="155.5" y="90">NC21</text>
<text x="155.5" y="92.5">NC20</text>
<text x="138.5" y="97.6">ALE</text>
<text x="138.5" y="100.2">nWE</text>
<text x="151.5" y="100.2">IO2/ IO10</text>
<text x="157.7" y="97.6">IO3</text>
<text x="138.5" y="102.7">nWP</text>
<text x="138.5" y="105.2">NC10</text>
<text x="138.5" y="107.8">NC11</text>
<text x="150.6" y="107.8">NC18/ IO1</text>
<text x="152.7" y="102.7">IO1/ IO2</text>
<text x="152.7" y="105.2">IO0/ IO9</text>
<text x="138.5" y="110.3">NC12</text>
<text x="138.5" y="112.9">NC13</text>
<text x="150.6" y="110.3">NC17/ IO8</text>
<text x="150.6" y="112.9">NC16/ IO0</text>
<text x="138.5" y="115.4">NC14</text>
<text x="148.4" y="115.4">NC15/ VSS1</text>
</g>
<g font-size="2.3" fill="#f00">
<text x="180.9" y="65.6">Xm0DATA7</text>
<text x="241.9" y="61.8">Xm0DATA[15:0]</text>
<text x="261.2" y="61.8">[4,11,13]</text>
<text x="20.1" y="72">[4]</text>
<text x="25.5" y="72">Xm0FRnB0/ONDXL_INT0</text>
<text x="180.9" y="68.1">Xm0DATA6</text>
<text x="180.9" y="70.7">Xm0DATA5</text>
<text x="17.1" y="77">[4]</text>
<text x="22.4" y="77">Xm0CSn2/NFCSn0</text>
<text x="35.9" y="74.5">[4]</text>
<text x="41.2" y="74.5">Xm0FREn</text>
<text x="180.9" y="73.2">Xm0DATA4</text>
<text x="17.1" y="79.6">[4]</text>
<text x="22.4" y="79.6">Xm0CSn3/NFCSn1</text>
<text x="22.7" y="94.8">[4]</text>
<text x="28" y="94.8">Xm0FCLE/ONDAVD</text>
<text x="22.7" y="97.4">[4]</text>
<text x="22.7" y="99.9">[4]</text>
<text x="28" y="97.4">Xm0FALE/ONDSMCLK</text>
<text x="28" y="99.9">Xm0FWEn/ONDRPn</text>
<text x="180.9" y="98.6">Xm0DATA2</text>
<text x="180.9" y="101.1">Xm0DATA1</text>
<text x="180.9" y="96.1">Xm0DATA3</text>
<text x="180.9" y="103.7">Xm0DATA0</text>
</g>
<g font-size="1.8">
<text x="31.8" y="1.9">5</text>
<text x="90.1" y="1.9">4</text>
<text x="148.5" y="1.9">3</text>
<text x="206.9" y="1.9">2</text>
<text x="265.3" y="1.9">1</text>
<text x=".7" y="29.8">D</text>
<text x="295.1" y="29.8">D</text>
<text x=".7" y="80.9">C</text>
<text x="295.1" y="80.9">C</text>
<text x=".7" y="132.1">B</text>
<text x="295.1" y="132.1">B</text>
<text x=".7" y="183.3">A</text>
<text x="295.1" y="183.3">A</text>
<text x="31.8" y="209.2">5</text>
<text x="90.1" y="209.2">4</text>
<text x="148.5" y="209.2">3</text>
<text x="206.9" y="209.2">2</text>
<text x="265.3" y="209.2">1</text>
</g>
</svg>
